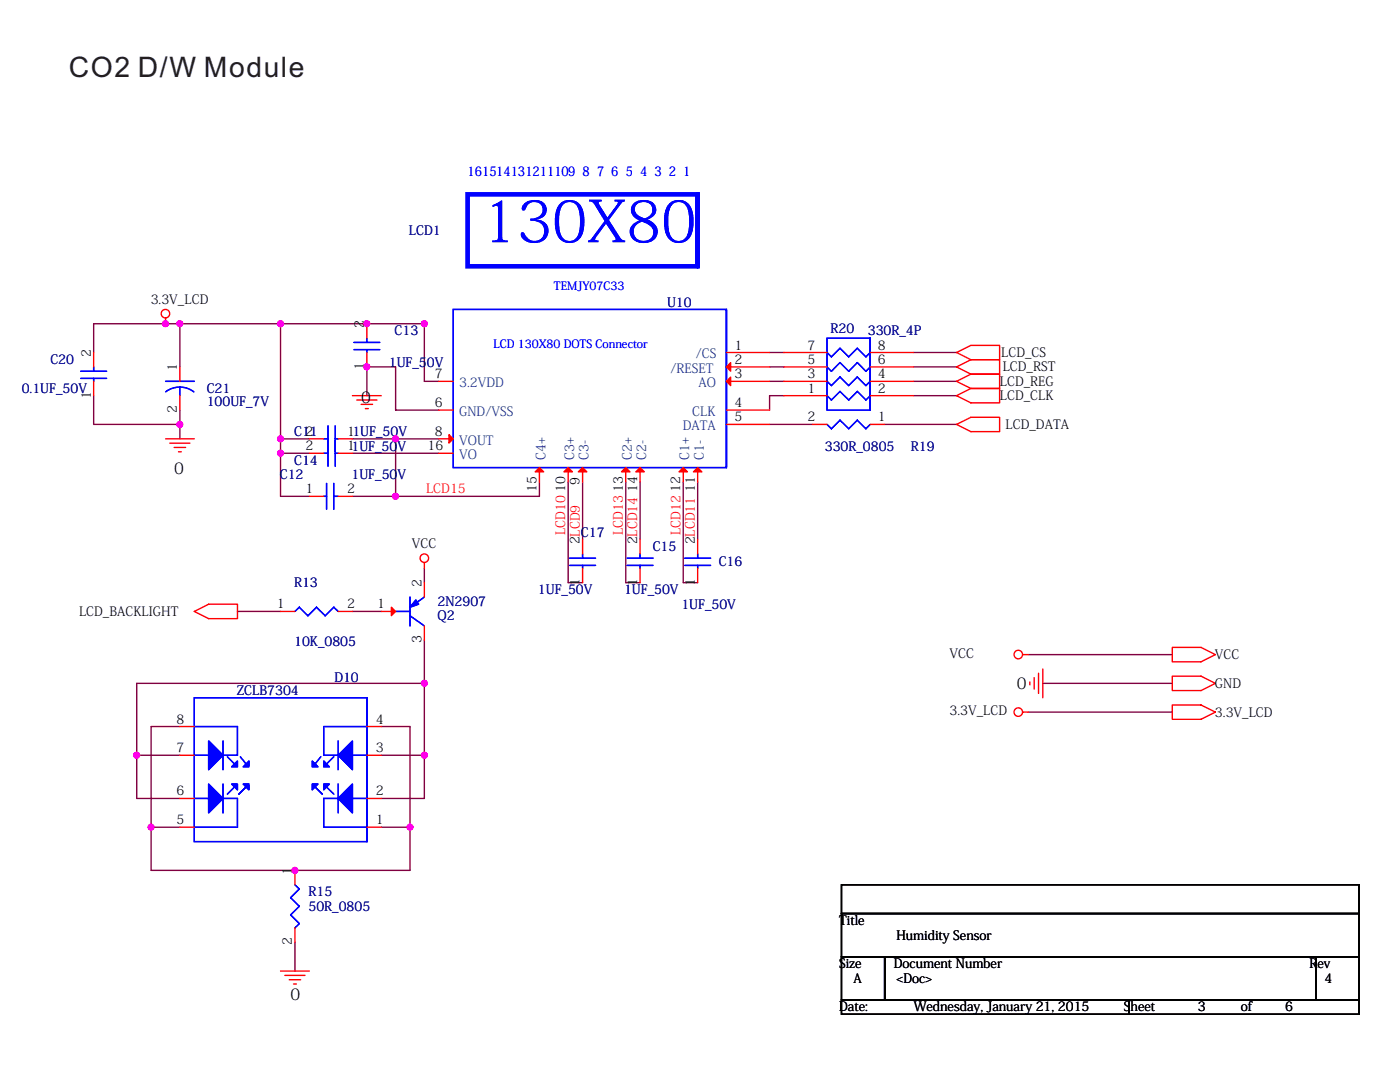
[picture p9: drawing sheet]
<svg xmlns="http://www.w3.org/2000/svg" width="279mm" height="216mm" viewBox="0 0 279 216" stroke-linecap="round" stroke-linejoin="round" font-family="sans-serif">
<g fill="none" stroke="#800040" stroke-width=".28">
<path d="M18.7 79v5.7h17.2M35.9 64.6h-17.2v5.7M56 64.6h28.7v11.5h2.9M56 64.6h-20.1v8.6M56 64.6v23M73.2 79v-5.8h5.8v8.6h8.6M153.6 76.1h2.8M153.6 73.2h2.8M153.6 70.3h2.8M156.4 79h-2.8v2.8M182.3 79h8.6M182.3 70.3h8.6"/>
<path d="M182.3 76.1h8.6M182.3 73.2h8.6M35.9 84.7v2.9M35.9 81.8v2.9M56 90.4h5.7M56 90.4v8.6h5.7M56 87.6h5.7M56 87.6v2.8M70.3 90.4h17.3M70.3 99h8.7M70.3 87.6h8.7M79 87.6v11.4"/>
<path d="M79 87.6h8.6M107.7 96.2v2.8h-28.7M113.4 96.2v20.1h2.9M116.3 96.2v11.5M124.9 96.2v20.1h2.8M127.7 96.2v11.5M136.4 96.2v20.1h2.8M139.2 96.2v11.5M153.6 84.7h8.6M176.6 84.7h14.3M84.7 113.4v2.9M47.4 122h8.6"/>
<path d="M70.3 122h5.8M84.7 136.4h-57.4v14.3M84.7 136.4v22.9h-8.6M84.7 127.7v8.7M205.3 130.6h28.7M208.1 136.4h25.9M27.3 150.7v8.6h8.6M27.3 150.7h8.6M35.9 145h-5.7v20.1M76.1 145h5.7v20.1M76.1 150.7h8.6M205.3 142.1h28.7"/>
<path d="M30.2 165.1v8.6h51.6v-8.6M30.2 165.1h5.7M76.1 165.1h5.7M58.9 188v5.8"/>
</g>
<g fill="#f0f" stroke="#f0f" stroke-width=".28">
<circle cx="78.9" cy="99" r=".57"/>
<circle cx="78.9" cy="87.6" r=".57"/>
<circle cx="56" cy="90.4" r=".57"/>
<circle cx="56" cy="87.6" r=".57"/>
<circle cx="56" cy="64.6" r=".57"/>
<circle cx="84.7" cy="136.3" r=".57"/>
<circle cx="58.8" cy="173.7" r=".57"/>
<circle cx="84.7" cy="150.7" r=".57"/>
<circle cx="27.3" cy="150.7" r=".57"/>
<circle cx="30.1" cy="165" r=".57"/>
<circle cx="81.8" cy="165" r=".57"/>
<circle cx="33" cy="64.6" r=".57"/>
<circle cx="35.9" cy="64.6" r=".57"/>
<circle cx="73.2" cy="73.2" r=".57"/>
<circle cx="84.7" cy="64.6" r=".57"/>
<circle cx="73.2" cy="64.6" r=".57"/>
<circle cx="35.9" cy="84.7" r=".57"/>
</g>
<g fill="none" stroke="#f00" stroke-width=".28">
<path d="M18.7 70.3v2.9M18.7 76.1v2.9M33 63.5v1.1M35.9 73.2v2.9M35.9 79v2.8M70.3 79h5.8M71.2 79.8h4M73.2 64.6v2.9M73.2 70.3v2.9M87.6 76.1h2.8M145 76.1h8.6M145 73.2h8.6"/>
<path d="M145 70.3h8.6M156.4 76.1h8.7M156.4 73.2h8.7M156.4 70.3h8.7M156.4 79h8.7M173.7 76.1h8.6M173.7 73.2h8.6M173.7 70.3h8.6M173.7 79h8.6M190.9 70.3l2.9-1.4h5.7v2.9h-5.7zM190.9 79l2.9-1.5h5.7v2.9h-5.7zM193.8 74.7h5.7v2.8h-5.7"/>
<path d="M193.8 71.8h5.7v2.9h-5.7M193.8 74.7l-2.9 1.4 2.9 1.4M193.8 71.8l-2.9 1.4 2.9 1.5M33 87.6h5.8M33.9 88.4h4M34.8 89.3h2.2M35.6 90.1h.6M61.7 87.6h2.9M61.7 90.4h2.9M61.7 99h2.9M67.5 87.6h2.8M67.5 90.4h2.8"/>
<path d="M67.5 99h2.8M72.1 80.7h2.3M72.9 81.5h.6M87.6 87.6h2.8M87.6 81.8h2.8M87.6 90.4h2.8M107.7 93.3v2.9M113.4 93.3v2.9M116.3 93.3v2.9M124.9 93.3v2.9M127.7 93.3v2.9M136.4 93.3v2.9"/>
<path d="M139.2 93.3v2.9M145 81.8h8.6M145 84.7h8.6M162.2 84.7h2.9M173.7 84.7h2.9M190.9 84.7l2.9-1.4h5.7v2.8h-5.7zM84.7 112.2v1.2M84.7 116.3v2.8M116.3 107.7v2.8M116.3 113.4v2.9M127.7 107.7v2.8M127.7 113.4v2.9"/>
<path d="M139.2 107.7v2.8M139.2 113.4v2.9M38.8 122l2.8-1.4h5.8v2.8h-5.8zM56 122h2.9M67.5 122h2.8M76.1 122h2.9M84.7 124.9v2.8M204.1 130.6h1.2M205.5 136.1v.6M206.4 135.2v2.3M207.3 134.3v4.1M208.1 133.5v5.7"/>
<path d="M234 134.9h5.7l2.8 1.5-2.8 1.4h-5.7zM234 129.2h5.7l2.8 1.4-2.8 1.5h-5.7zM35.9 159.3h2.9M35.9 145h2.9M35.9 150.7h2.9M73.2 159.3h2.9M73.2 145h2.9M73.2 150.7h2.9M204.1 142.1h1.2M234 140.7h5.7l2.8 1.4-2.8 1.4h-5.7zM35.9 165.1h2.9M58.9 173.7v2.9"/>
<path d="M73.2 165.1h2.9M56 193.8h5.7M56.9 194.6h4M57.7 195.5h2.3M58.6 196.3h.6M58.9 185.1v2.9"/>
<circle cx="33" cy="62.6" r=".85"/>
<circle cx="84.7" cy="111.4" r=".85"/>
<circle cx="203.2" cy="130.6" r=".85"/>
<circle cx="203.2" cy="142.1" r=".85"/>
</g>
<g fill="none" stroke="#000" stroke-width=".28">
<path d="M167.9 176.6h103.4v5.7h-103.4zM271.3 176.6v5.7zM167.9 182.3h103.4v8.6h-103.4zM167.9 190.9h8.7v8.6h-8.7zM167.9 199.5h57.4v2.9h-57.4zM176.6 190.9v8.6zM176.6 190.9h86.1v8.6h-86.1zM225.3 199.5v2.9zM225.3 199.5h46v2.9h-46zM262.7 190.9v8.6zM262.7 190.9h8.6v8.6h-8.6zM271.3 182.3v8.6z"/>
<path d="M271.3 190.9v8.6zM271.3 199.5v2.9"/>
</g>
<g fill="none" stroke="#00f" stroke-width=".28">
<path d="M16.1 74.1h5.2M16.1 75.5h5.2M18.7 75.5v.6M18.7 73.2v.9M33 76.1h5.8M33.1 78.2a4.6 4.6 0 0 1 5.6 0M35.9 77.2v1.8M70.6 68.3h5.2M70.6 69.8h5.2M73.2 69.8v.5M73.2 67.5v.8M90.4 61.7h54.6v31.6h-54.6z"/>
<path d="M145 61.7v31.6M165.1 67.5h8.6v14.3h-8.6zM165.1 79l.8 .8 1.7-1.7 1.8 1.7 1.7-1.7 1.7 1.7 .9-.8M165.1 76.1l.8 .8 1.7-1.7 1.8 1.7 1.7-1.7 1.7 1.7 .9-.8M165.1 73.2l.8 .9 1.7-1.8 1.8 1.8 1.7-1.8 1.7 1.8 .9-.9M165.1 70.3l.8 .9 1.7-1.7 1.8 1.7 1.7-1.7 1.7 1.7 .9-.9M173.7 67.5v14.3M64.6 99h.6M64.6 87.6h.9M64.6 90.4h.9M65.2 96.5v5.1M65.5 85v5.1"/>
<path d="M65.5 87.9v5.1M66.6 96.5v5.1M66.6 99h.9M66.9 87.6h.6M66.9 85v5.1M66.9 90.4h.6M66.9 87.9v5.1M165.1 84.7l.8 .9 1.7-1.8 1.8 1.8 1.7-1.8 1.7 1.8 .9-.9M81.8 119.1v5.8M84.7 119.1l-2.9 2.1M113.7 111.4h5.2M113.7 112.8h5.2"/>
<path d="M116.3 112.8v.6M116.3 110.5v.9M125.2 111.4h5.1M125.2 112.8h5.1M127.7 112.8v.6M127.7 110.5v.9M136.7 111.4h5.1M136.7 112.8h5.1M139.2 112.8v.6M139.2 110.5v.9M38.8 139.2h34.4v28.7h-34.4zM58.9 122l.8-.8 1.7 1.7 1.8-1.7 1.7 1.7 1.7-1.7 .9 .8"/>
<path d="M73.2 139.2v28.7M79 122h2.8M81.8 122.9l2.9 2M38.8 145h8.6v5.7h-2.9M38.8 150.7h2.8M38.8 159.3h2.8M44.5 156.4v5.8M44.5 159.3h2.9v5.8h-8.6M44.5 147.8v5.8M45.4 151l1.4 1.4M46.8 157l-1.4 1.5M48 151l1.1 1.4"/>
<path d="M49.1 157l-1.4 1.5M62.9 157l1.4 1.5M64 151l-1.1 1.4M65.2 157l1.4 1.5M66.6 151l-1.4 1.4M67.5 147.8v5.8M67.5 159.3h-2.9v5.8h8.6M67.5 156.4v5.8M70.3 150.7h2.9M70.3 159.3h2.9M73.2 145h-8.6v5.7h2.9M58.9 176.6l.8 .8-1.7 1.7 1.7 1.7-1.7 1.8 1.7 1.7-.8 .8"/>
</g>
<g fill="#f00" stroke="#f00" stroke-width=".28">
<path d="M145.8 75.2v1.7l-.8-.8z" fill-rule="evenodd"/>
<path d="M89.6 86.7l.8 .9-.8 .8z" fill-rule="evenodd"/>
<path d="M145.8 72.4v1.7l-.8-.9z" fill-rule="evenodd"/>
<path d="M124 94.1l.9-.8 .8 .8z" fill-rule="evenodd"/>
<path d="M126.9 94.1l.8-.8 .9 .8z" fill-rule="evenodd"/>
<path d="M115.4 94.1l.9-.8 .8 .8z" fill-rule="evenodd"/>
<path d="M113.4 93.3l.8 .8h-1.7z" fill-rule="evenodd"/>
<path d="M106.8 94.1l.9-.8 .8 .8z" fill-rule="evenodd"/>
<path d="M138.4 94.1l.8-.8 .9 .8z" fill-rule="evenodd"/>
<path d="M135.5 94.1l.9-.8 .8 .8z" fill-rule="evenodd"/>
<path d="M78.1 121.2l.9 .8-.9 .9z" fill-rule="evenodd"/>
</g>
<g fill="#00f" stroke="#00f" stroke-width=".28">
<path d="M70.3 147.8v5.8l-2.8-2.9z" fill-rule="evenodd"/>
<path d="M64.6 151.8l1.1 1.2h-1.1z" fill-rule="evenodd"/>
<path d="M62.3 151.8l1.2 1.2h-1.2z" fill-rule="evenodd"/>
<path d="M70.3 156.4v5.8l-2.8-2.9z" fill-rule="evenodd"/>
<path d="M64.6 156.4h1.1l-1.1 1.2z" fill-rule="evenodd"/>
<path d="M62.3 156.4h1.2l-1.2 1.2z" fill-rule="evenodd"/>
<path d="M41.6 147.8l2.9 2.9-2.9 2.9z" fill-rule="evenodd"/>
<path d="M48.5 156.4h1.2v1.2z" fill-rule="evenodd"/>
<path d="M46.2 153l1.2-1.2v1.2z" fill-rule="evenodd"/>
<path d="M46.2 156.4h1.2v1.2z" fill-rule="evenodd"/>
<path d="M41.6 156.4l2.9 2.9-2.9 2.9z" fill-rule="evenodd"/>
<path d="M49.7 151.8v1.2h-1.2z" fill-rule="evenodd"/>
<path d="M70.3 147.8v5.8l-2.8-2.9z" fill-rule="evenodd"/>
<path d="M64.6 151.8l1.1 1.2h-1.1z" fill-rule="evenodd"/>
<path d="M62.3 151.8l1.2 1.2h-1.2z" fill-rule="evenodd"/>
<path d="M70.3 156.4v5.8l-2.8-2.9z" fill-rule="evenodd"/>
<path d="M64.6 156.4h1.1l-1.1 1.2z" fill-rule="evenodd"/>
<path d="M62.3 156.4h1.2l-1.2 1.2z" fill-rule="evenodd"/>
<path d="M41.6 147.8l2.9 2.9-2.9 2.9z" fill-rule="evenodd"/>
<path d="M48.5 156.4h1.2v1.2z" fill-rule="evenodd"/>
<path d="M46.2 153l1.2-1.2v1.2z" fill-rule="evenodd"/>
<path d="M46.2 156.4h1.2v1.2z" fill-rule="evenodd"/>
<path d="M41.6 156.4l2.9 2.9-2.9 2.9z" fill-rule="evenodd"/>
<path d="M49.7 151.8v1.2h-1.2z" fill-rule="evenodd"/>
<path d="M83 119.7l.5 .9-1.7 .6z" fill-rule="evenodd"/>
<path d="M83 119.7l.5 .9-1.7 .6z" fill-rule="evenodd"/>
</g>
<path d="M93.3 38.8h45.9v14.3h-45.9zM139.2 38.8v14.3" fill="none" stroke="#00f" stroke-width=".85"/>
<text font-size="11.5" fill="#00f" x="96.2" y="48.3">130X80</text>
<text font-size="5.6" fill="#231f20" x="13.7" y="15.4">CO2 D/W Module</text>
<g font-size="3.2">
<text x="72.1" y="80.3">0</text>
<text x="34.8" y="94.7">0</text>
<text x="202.9" y="137.5">0</text>
<text x="58" y="199.5">0</text>
</g>
<g font-size="2.6" fill="#00f">
<text x="93.3" y="35.1">161514131211109</text>
<text x="116.3" y="35.1">8</text>
<text x="119.1" y="35.1">7</text>
<text x="122" y="35.1">6</text>
<text x="124.9" y="35.1">5</text>
<text x="127.7" y="35.1">4</text>
<text x="130.6" y="35.1">3</text>
<text x="133.5" y="35.1">2</text>
<text x="136.4" y="35.1">1</text>
</g>
<g font-size="2.6" fill="#000080">
<text x="81.6" y="46.8">LCD1</text>
<text x="133.1" y="61.2">U10</text>
<text x="78.7" y="66.9">C13</text>
<text x="165.7" y="66.4">R20</text>
<text x="173.2" y="66.9">330R_4P</text>
<text x="10" y="72.7">C20</text>
<text x="77.6" y="73.3">1UF_50V</text>
<text x="4.3" y="78.4">0.1UF_50V</text>
<text x="41.2" y="78.4">C21</text>
<text x="41.2" y="81">100UF_7V</text>
<text x="58.7" y="87">C11</text>
<text x="164.6" y="89.9">330R_0805</text>
<text x="181.8" y="89.9">R19</text>
<text x="55.8" y="95.6">C12</text>
<text x="58.7" y="92.8">C14</text>
<text x="70.2" y="95.6">1UF_50V</text>
<text x="115.9" y="107.1">C17</text>
<text x="130.3" y="110">C15</text>
<text x="143.4" y="112.9">C16</text>
<text x="58.7" y="117.2">R13</text>
<text x="107.4" y="118.6">1UF_50V</text>
<text x="124.5" y="118.6">1UF_50V</text>
<text x="87.3" y="123.8">Q2</text>
<text x="87.3" y="120.9">2N2907</text>
<text x="136" y="121.5">1UF_50V</text>
<text x="58.7" y="128.9">10K_0805</text>
<text x="66.7" y="136.1">D10</text>
<text x="47.3" y="138.7">ZCLB7304</text>
<text x="61.6" y="178.9">R15</text>
<text x="61.6" y="181.7">50R_0805</text>
</g>
<g font-size="2.6">
<text x="30.1" y="60.6">3.3V_LCD</text>
<text x="72.6" y="65.5" transform="rotate(-90 72.6 65.5)">2</text>
<text x="18.1" y="71.2" transform="rotate(-90 18.1 71.2)">2</text>
<text x="146.6" y="69.7">1</text>
<text x="161.2" y="69.7">7</text>
<text x="175.2" y="69.7">8</text>
<text x="199.8" y="71.2">LCD_CS</text>
<text x="35.3" y="74.1" transform="rotate(-90 35.3 74.1)">1</text>
<text x="72.6" y="73.8" transform="rotate(-90 72.6 73.8)">1</text>
<text x="86.8" y="75.5">7</text>
<text x="146.6" y="72.6">2</text>
<text x="146.6" y="75.5">3</text>
<text x="161.2" y="75.5">3</text>
<text x="161.2" y="72.6">5</text>
<text x="175.2" y="72.6">6</text>
<text x="175.2" y="75.5">4</text>
<text x="199.5" y="77">LCD_REG</text>
<text x="200.1" y="74.1">LCD_RST</text>
<text x="18.1" y="79.5" transform="rotate(-90 18.1 79.5)">1</text>
<text x="35.3" y="82.4" transform="rotate(-90 35.3 82.4)">2</text>
<text x="86.8" y="81.2">6</text>
<text x="146.6" y="81.2">4</text>
<text x="161.2" y="78.4">1</text>
<text x="175.2" y="78.4">2</text>
<text x="199.5" y="79.8">LCD_CLK</text>
<text x="61" y="87">2</text>
<text x="61" y="89.9">2</text>
<text x="69.3" y="87">11UF_50V</text>
<text x="69.3" y="89.9">11UF_50V</text>
<text x="85.3" y="89.9">16</text>
<text x="86.8" y="87">8</text>
<text x="146.6" y="84.1">5</text>
<text x="161.2" y="84.1">2</text>
<text x="175.2" y="84.1">1</text>
<text x="200.7" y="85.6">LCD_DATA</text>
<text x="61" y="98.4">1</text>
<text x="69.3" y="98.4">2</text>
<text x="107.1" y="98.2" transform="rotate(-90 107.1 98.2)">15</text>
<text x="112.8" y="98.2" transform="rotate(-90 112.8 98.2)">10</text>
<text x="115.7" y="96.8" transform="rotate(-90 115.7 96.8)">9</text>
<text x="124.3" y="98.2" transform="rotate(-90 124.3 98.2)">13</text>
<text x="127.1" y="98.2" transform="rotate(-90 127.1 98.2)">14</text>
<text x="135.8" y="98.2" transform="rotate(-90 135.8 98.2)">12</text>
<text x="138.6" y="98.2" transform="rotate(-90 138.6 98.2)">11</text>
<text x="82.2" y="109.4">VCC</text>
<text x="115.7" y="108.5" transform="rotate(-90 115.7 108.5)">2LCD9</text>
<text x="127.1" y="108.5" transform="rotate(-90 127.1 108.5)">2LCD14</text>
<text x="138.6" y="108.5" transform="rotate(-90 138.6 108.5)">2LCD11</text>
<text x="84.1" y="117.1" transform="rotate(-90 84.1 117.1)">2</text>
<text x="115.7" y="116.8" transform="rotate(-90 115.7 116.8)">1</text>
<text x="127.1" y="116.8" transform="rotate(-90 127.1 116.8)">1</text>
<text x="138.6" y="116.8" transform="rotate(-90 138.6 116.8)">1</text>
<text x="15.8" y="122.9">LCD_BACKLIGHT</text>
<text x="55.3" y="121.4">1</text>
<text x="69.3" y="121.4">2</text>
<text x="75.3" y="121.4">1</text>
<text x="84.1" y="128.3" transform="rotate(-90 84.1 128.3)">3</text>
<text x="189.5" y="131.2">VCC</text>
<text x="242.5" y="131.5">VCC</text>
<text x="242.5" y="137.2">GND</text>
<text x="189.5" y="142.7">3.3V_LCD</text>
<text x="242.5" y="143">3.3V_LCD</text>
<text x="35.2" y="144.4">8</text>
<text x="75" y="144.4">4</text>
<text x="35.2" y="150.1">7</text>
<text x="75" y="150.1">3</text>
<text x="35.2" y="158.7">6</text>
<text x="75" y="158.7">2</text>
<text x="35.2" y="164.5">5</text>
<text x="75" y="164.5">1</text>
<text x="58.3" y="174.5" transform="rotate(-90 58.3 174.5)">1</text>
<text x="167.5" y="184.6">Title</text>
<text x="58.3" y="188.6" transform="rotate(-90 58.3 188.6)">2</text>
<text x="178.9" y="187.5">Humidity Sensor</text>
<text x="167.5" y="193.2">Size</text>
<text x="170.3" y="196.1">A</text>
<text x="178.4" y="193.2">Document Number</text>
<text x="178.9" y="196.1">&lt;Doc&gt;</text>
<text x="261.3" y="193.2">Rev</text>
<text x="264.3" y="196.1">4</text>
<text x="167.5" y="201.8">Date:</text>
<text x="182.4" y="201.8">Wednesday, January 21, 2015</text>
<text x="224.3" y="201.8">Sheet</text>
<text x="239" y="201.8">3</text>
<text x="247.6" y="201.8">of</text>
<text x="256.5" y="201.8">6</text>
</g>
<g font-size="2.6" fill="#004080">
<text x="138.9" y="71.5">/CS</text>
<text x="91.6" y="77.3">3.2VDD</text>
<text x="133.8" y="74.4">/RESET</text>
<text x="139.4" y="77.3">AO</text>
<text x="91.6" y="83">GND/VSS</text>
<text x="138.1" y="83">CLK</text>
<text x="91.6" y="88.7">VOUT</text>
<text x="136.3" y="85.9">DATA</text>
<text x="91.6" y="91.6">VO</text>
<text x="108.9" y="91.9" transform="rotate(-90 108.9 91.9)">C4+</text>
<text x="114.6" y="91.9" transform="rotate(-90 114.6 91.9)">C3+</text>
<text x="117.5" y="91.9" transform="rotate(-90 117.5 91.9)">C3-</text>
<text x="126.1" y="91.9" transform="rotate(-90 126.1 91.9)">C2+</text>
<text x="128.9" y="91.9" transform="rotate(-90 128.9 91.9)">C2-</text>
<text x="137.6" y="91.9" transform="rotate(-90 137.6 91.9)">C1+</text>
<text x="140.4" y="91.9" transform="rotate(-90 140.4 91.9)">C1-</text>
</g>
<g font-size="2.6" fill="#f00">
<text x="85" y="98.5">LCD15</text>
<text x="112.8" y="106.8" transform="rotate(-90 112.8 106.8)">LCD10</text>
<text x="124.3" y="106.8" transform="rotate(-90 124.3 106.8)">LCD13</text>
<text x="135.8" y="106.8" transform="rotate(-90 135.8 106.8)">LCD12</text>
</g>
<g font-size="2.3" fill="#00f">
<text x="110.5" y="57.9">TEMJY07C33</text>
<text x="98.5" y="69.4">LCD 130X80 DOTS Connector</text>
</g>
</svg>
